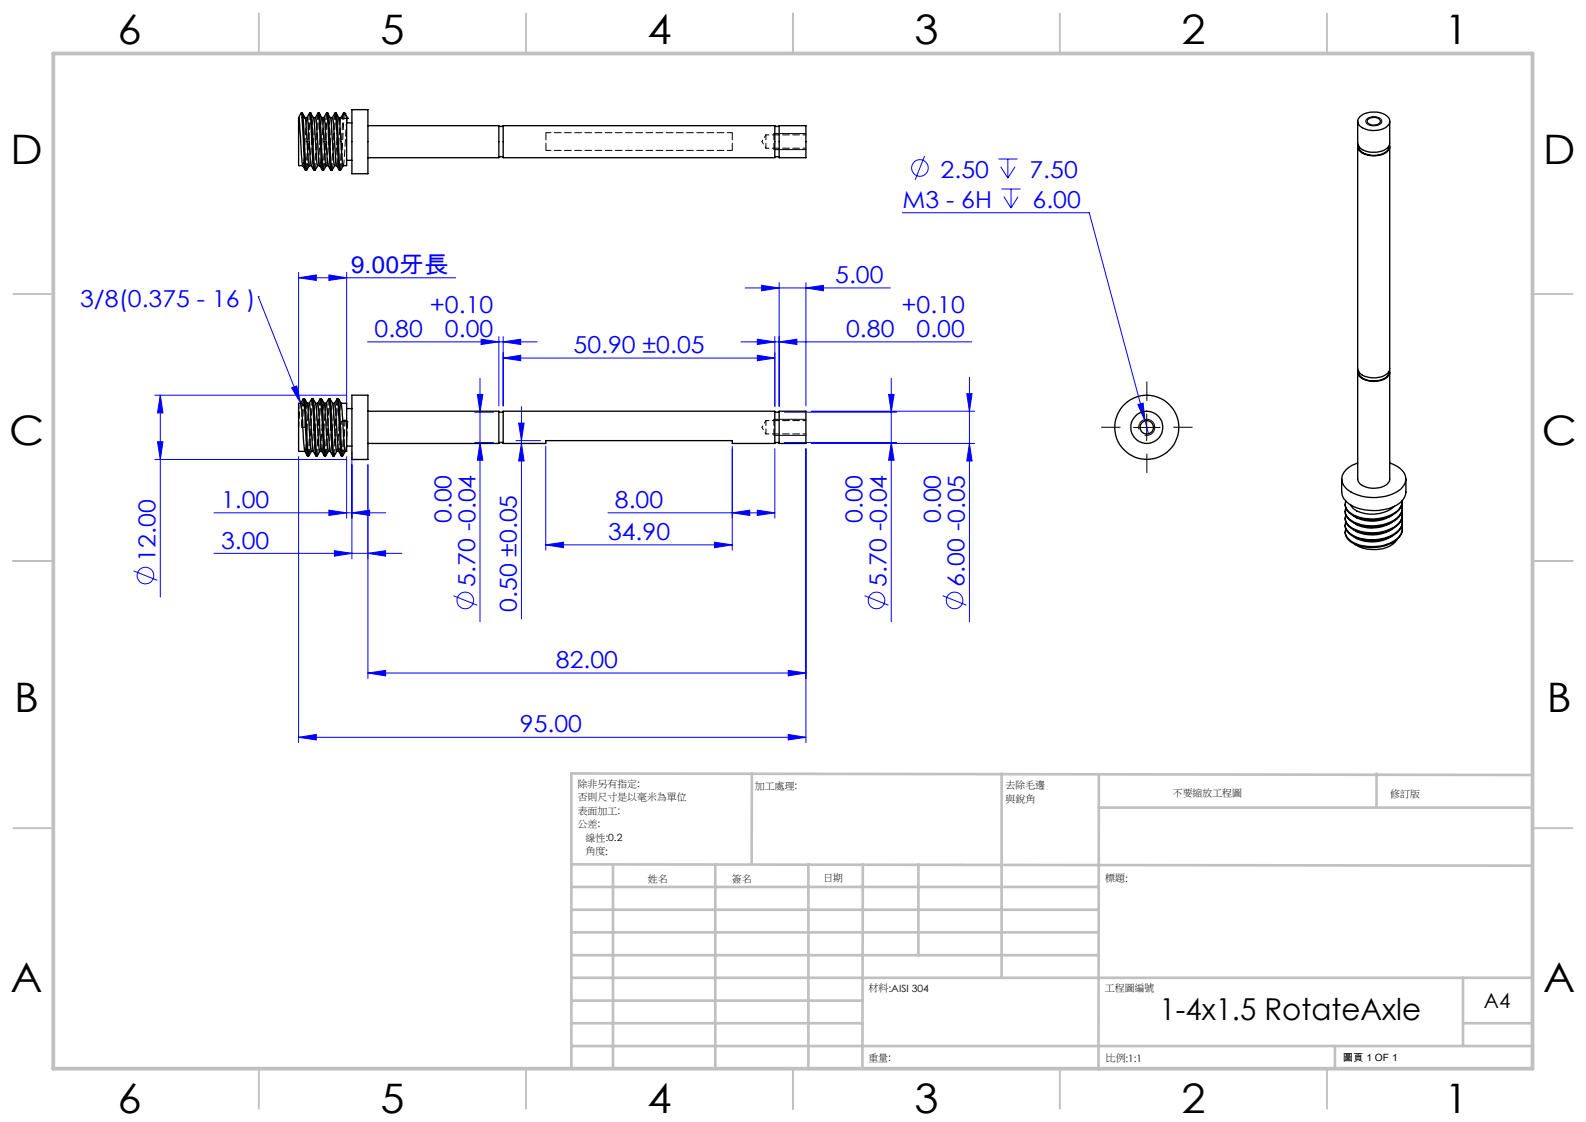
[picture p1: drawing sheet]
<svg xmlns="http://www.w3.org/2000/svg" width="297mm" height="210mm" viewBox="0 0 297 210" stroke-linecap="round" stroke-linejoin="round" font-family="sans-serif">
<g fill="none" stroke="#00f" stroke-width=".19">
<path d="M169 39.8h35l10.4 39M173.1 29.2l-1.7 4.4M187 29.8h3.5M187.4 31.2l1.3 2.1M187.5 35.4h3.6M188 36.8l1.3 2.1M188.7 29.8v3.5M189.3 35.4v3.5M190.1 31.2l-1.4 2.1M190.6 36.8l-1.3 2.1M48.4 55.5h.1M48.4 55.5l7.9 20"/>
<path d="M55.9 52l3.3-.5v1zM55.9 51v23.5M55.9 52h29.4M61.6 51.5l3.3 .5-3.3 .5zM64.9 51v24.5M139.6 53.9h27.1M142.6 53.4l3.3 .5-3.3 .5zM145.9 52.9v23.2M150.9 53.9l3.3-.5v1zM150.9 52.9v23.1M29 74h35.9M30 74l.5 3.3h-1z"/>
<path d="M30 74v37.8M54.6 72.6l1-.4 .7 3.3zM68.8 64h31.8M88.9 77.1h3.5M89.4 73.8h1l-.5 3.3zM89.9 70.8v45.6M90.1 63.5l3.3 .5-3.3 .5zM93.4 63v13M94.2 67l3.3-.5v1zM94.2 64l3.3-.5v1zM94.2 63v13M94.2 67h50.9"/>
<path d="M97.1 79.2h1l-.5 3.3zM97.6 76.1v39.7M138.7 64h43.3M141.8 66.5l3.3 .5-3.3 .5zM141.8 63.5l3.3 .5-3.3 .5zM145.1 63v13.1M145.9 64l3.3-.5v1zM146.9 77.1h21M151.9 77h30.6M166.4 73.8h1l-.5 3.3zM166.9 70.8v45.6M181 73.7h1l-.5 3.3z"/>
<path d="M181.5 70.6v45.8M213.1 75.7l1-.2 .3 3.3zM214.4 78.8l.7 2.4M29 86h35.9M29.5 82.7h1l-.5 3.3zM40.1 96h32.1M55.9 85.5v53.5M61.6 95.5l3.3 .5-3.3 .5zM64.9 85.5v11.5M65.9 96l3.3-.5v1zM65.9 84.5v20.1M68.9 87v40"/>
<path d="M88.9 82.8h3.5M89.9 82.8l.5 3.3h-1zM96.6 82.5h4.6M97.6 83l.5 3.3h-1zM102.2 83.5v19.5M113.8 96h31.3M137.1 96l3.3-.5v1zM137.1 83.5v19.5M141.8 95.5l3.3 .5-3.3 .5zM145.1 84v13M146.9 82.8h21M150.9 84v55"/>
<path d="M151.9 83h30.6M166.9 82.8l.5 3.3h-1zM181.5 83l.5 3.3h-1zM25 106.8l4.5 1.8M40.1 103.6h35.1M62.6 103.1l3.3 .5-3.3 .5zM68.9 103.6l3.3-.5v1zM84.9 111.5l4.5 1.8M102.2 102l3.3-.5v1zM102.2 102h34.9M133.8 101.5l3.3 .5-3.3 .5zM161.9 111.5l4.5 1.8"/>
<path d="M176.5 111.5l4.5 1.8M55.9 138l3.3-.5v1zM55.9 138h95M68.9 126l3.3-.5v1zM68.9 126h82M147.6 125.5l3.3 .5-3.3 .5zM147.6 137.5l3.3 .5-3.3 .5z"/>
<circle cx="172.3" cy="31.4" r="1.56"/>
<circle cx="27.2" cy="107.7" r="1.55"/>
<circle cx="87.1" cy="112.4" r="1.55"/>
<circle cx="164.1" cy="112.4" r="1.55"/>
<circle cx="178.8" cy="112.4" r="1.56"/>
</g>
<path d="M144.9 28h6M144.9 25h6M255.9 22.3a1.97 1.97 0 0 1 2.8 .2 1.04 1.04 0 0 1-1.2 1.1 1.31 1.31 0 0 1-1.7-1zM144.9 78.5h6M214.7 77.5v5M144.9 81.5h6M212.3 80h4.9M213.3 80.4a1.51 1.51 0 0 1 1.3-1.9 1.51 1.51 0 0 1 1.6 1.6 1.51 1.51 0 0 1-1.9 1.3" fill="none" stroke="#000" stroke-width=".19"/>
<g fill="none" stroke="#c0c0c0" stroke-width=".35">
<path d="M48.5 2.5v7.5M98.5 2.5v7.5M148.5 2.5v7.5M198.5 2.5v7.5M248.5 2.5v7.5M2.5 55h7.5M287 55h7.5M2.5 105h7.5M287 105h7.5M2.5 155h7.5M287 155h7.5M48.5 200v7.5"/>
<path d="M98.5 200v7.5M148.5 200v7.5M198.5 200v7.5M248.5 200v7.5"/>
</g>
<g fill="none" stroke="#c0c0c0" stroke-width=".5">
<path d="M140.8 144.8v17M187.6 144.8v38.2M205.8 144.9l-.1 55.3M205.8 151.2h81.2M257.8 144.8v6.4M287 145.1l-180-.3v55.2M107 161.8l179.9 .2M107 178.8h98.8M107 174.5h98.8M107 170.3h98.8M107 166h98.8M114.8 161.8v38.2"/>
<path d="M133.9 161.8v38.3M151.4 161.8v38.2M161.6 161.8l-.1 38.3M172 161.8v17M107 195.8h180M107 191.5h54.6M107 187.3h54.6M107 183h180M250 195.8v4.2M274 191.5h13M274 183v12.8"/>
</g>
<path d="M10 10h277v190h-277z" fill="none" stroke="#c0c0c0" stroke-width=".7"/>
<path d="M209.8 80h-3.5M214.8 75v-3.5M219.8 80h3.5M214.8 85v3.5" fill="none" stroke="#000" stroke-width=".19" stroke-dasharray="30.5 1.3 1.3 1.3"/>
<path d="M144.9 25v3M144.9 78.5v3" fill="none" stroke="#000" stroke-width=".19" stroke-dasharray="1.3 .6" stroke-dashoffset=".1"/>
<g fill="#00f">
<path d="M54.6 72.6l1-.4 .7 3.3z"/>
<path d="M150.9 53.9l3.3-.5v1zM142.6 53.4l3.3 .5-3.3 .5zM147.6 125.5l3.3 .5-3.3 .5zM68.9 126l3.3-.5v1zM147.6 137.5l3.3 .5-3.3 .5zM55.9 138l3.3-.5v1zM145.9 64l3.3-.5v1zM141.8 63.5l3.3 .5-3.3 .5zM133.8 101.5l3.3 .5-3.3 .5zM102.2 102l3.3-.5v1z"/>
<path d="M213.1 75.7l1.3 3.1-.3-3.3zM94.2 67l3.3-.5v1zM141.8 66.5l3.3 .5-3.3 .5zM137.1 96l3.3-.5v1zM141.8 95.5l3.3 .5-3.3 .5zM90.1 63.5l3.3 .5-3.3 .5zM94.2 64l3.3-.5v1zM62.6 103.1l3.3 .5-3.3 .5zM68.9 103.6l3.3-.5v1zM61.6 95.5l3.3 .5-3.3 .5zM65.9 96l3.3-.5v1zM55.9 52l3.3-.5v1zM61.6 51.5l3.3 .5-3.3 .5z"/>
<path d="M89.9 82.8l.5 3.3h-1zM89.4 73.8h1l-.5 3.3zM97.6 83l.5 3.3h-1zM97.1 79.2h1l-.5 3.3z"/>
<path d="M181 73.7h1l-.5 3.3zM181.5 83l.5 3.3h-1zM30 74l.5 3.3h-1zM29.5 82.7h1l-.5 3.3zM166.4 73.8h1l-.5 3.3zM166.9 82.8l.5 3.3h-1z"/>
</g>
<g fill="none" stroke="#000" stroke-width=".25">
<path d="M55.9 22l.2 1.3 .6 7.7M55.9 22v9h.8M56.4 21.2l.2 .6 .6 10-.5-.8M56.4 21.2h.2l.2 .9 .4 8.2 .2 1.5M56.4 21.2l-.5 .8M56.7 21.3a4.4 4.4 0 0 1 .7 2.9l.3 5.8 .2 1M57.1 22h.4M57.2 31.9h.2M57.5 22l.2 1.3 .6 7.7M57.9 31h.4M57.9 31l-.5 .8M58 21.2l-.5 .8"/>
<path d="M58.2 21.3a4.4 4.4 0 0 1 .7 2.9l.5 6.5v.3h.5M58.3 31l.5 .8-.3-3-.3-6.2-.2-1.4h.2l.1 .1 .7 10.5M58.7 22h.4M58.8 31.9h.2M59.1 22l.2 1.3 .6 7.7M59.5 31l-.5 .8M59.5 21.2l-.4 .8M59.8 21.3a4.4 4.4 0 0 1 .7 2.9l.5 6.5v.3h.5M59.9 31l.5 .8-.3-2.4-.3-6.7-.2-1.5h.2l.1 .7 .7 10h-.2M60.3 22h.4M60.7 22l.2 1.3 .6 7.7M61.1 31l-.5 .8"/>
<path d="M61.1 21.2l-.4 .8M61.4 21.3a4.4 4.4 0 0 1 .7 2.9l.4 6.5 .1 .3h.4l.5 .8M61.5 31l.4 .8-.7-10.6 .2 .1 .2 1.1 .5 9.4 .6-.8M61.9 22h.4M62 31.9h.2M62.3 22l.2 1.3 .4 7 .1 .7M62.7 21.2l-.4 .8M63 21.3a4.4 4.4 0 0 1 .7 2.9l.5 6.7 .7 .1v-8.9M63.5 22h.4M63.6 31.9h.1M63.9 22v.1M63.9 22.1h1.2"/>
<path d="M64.3 31l-.5 .8a44.3 44.3 0 0 1-.5-7.1l-.2-3-.1-.5h-.2l.2 2.3 .4 7.5 .2 .8M64.3 21.2h.3M64.4 21.3l-.1-.1-.4 .8M64.4 21.3h.2M64.4 21.3l-.5 .8M64.6 21.3l.5 .8M64.6 21.3h.1M64.9 30h1M64.9 23h1M65 22.1l-.1 .5M65.1 22.1h.1M65.9 20.5h3v12h-3z"/>
<path d="M68.9 23.5h24.5v6h-24.5M93.4 29.3h.8M93.4 23.7h.8M94.2 23.5h50.9v6h-50.9zM145.1 29.3h.8M145.1 23.7h.8M145.9 23.5h5v6h-5zM254.2 22.7v4.1a2.05 2.05 0 0 0 2.1 1.6 3.9 3.9 0 0 0 3.9-1.2v-4.5M254.2 27.4v41.6a1.99 1.99 0 0 0 2.1 1.6 3.8 3.8 0 0 0 3.9-1.1v-42.1M254.3 27.1a1.57 1.57 0 0 0 1.6 1.9 3.9 3.9 0 0 0 4.3-1.1v-.8M254.4 27.3a1.88 1.88 0 0 0 2 1.7 3.7 3.7 0 0 0 3.5-1l.2-.7M254.7 21.8a4.3 4.3 0 0 1 5.4 .3 1.35 1.35 0 0 1-.9 1.9 4.2 4.2 0 0 1-4.8-.7 1.14 1.14 0 0 1 .3-1.5z"/>
<path d="M256.2 22.4a1.6 1.6 0 0 1 2.3 .2 1.47 1.47 0 0 1-2.5 .3zM56.3 75.5l.3 1.6 .3 5.7 .2 1.6M56.8 74.6l.2 1.6 .6 9.1-.5-.8h-1.2v-9h.4M56.8 74.6l-.5 .9M56.8 74.6h.2M57 74.6a4.1 4.1 0 0 1 .7 3l.4 6.2 .2 .7h.4l.5 .8M57 74.6l.2 1.1 .3 7.2 .3 2.4h-.2M57.5 75.5h.4M57.9 75.5l.2 1.6 .4 5.7 .2 1.6M58.4 74.6l-.5 .9M58.4 74.6h.2M58.4 74.6l.8 10.7"/>
<path d="M58.6 74.6a4.1 4.1 0 0 1 .7 3l.4 6.2 .2 .7h.4l.4 .8M58.6 74.6l.8 10.7h-.2M59.1 75.5h.4M59.5 75.5l.2 1.6 .3 5.7 .3 1.6M60 74.6l-.5 .9M60 74.6h.2M60 74.6l.1 .6 .5 9.6 .2 .5M60.2 74.6l.8 10.7h-.2M60.2 74.6a4.1 4.1 0 0 1 .7 3l.6 6.9M60.7 75.5h.4M61.1 75.5l.2 1.6 .3 5.7 .2 1.6M61.6 74.6l-.5 .9"/>
<path d="M61.6 74.6h.2M61.6 74.6l.2 1.4 .3 7.2 .3 2.1M61.8 74.6l.7 10.7h-.1M61.8 74.6a4.1 4.1 0 0 1 .7 3l.5 6.9M62.3 75.5h.4M62.7 75.5l.1 .8 .6 8.1M63.1 74.6l.3 1.9 .3 6.3 .2 2.5-.5-.8h-.4M63.1 74.6l-.4 .9M63.1 74.6h.3M63.4 74.6l.7 10.7h-.1M63.4 74.6l.2 .5a10.3 10.3 0 0 1 .6 4.1l.3 4.6 .1 .6 .3 .1v-9h-1M64.9 76.5h1"/>
<path d="M65.9 74h3v12h-3zM68.9 77h24.5v6h-24.5M93.4 77.1h.8M94.2 77h50.9v6h-8v-.5h-34.9v.5h-8zM145.1 77.1h.8M145.9 77h5v6h-5zM254.2 69.7v20a1.83 1.83 0 0 0 1.7 1.5 3.8 3.8 0 0 0 4.3-1.1v-20.4M254.3 69.3a1.45 1.45 0 0 0 1.2 1.7 4.2 4.2 0 0 0 4.5-.7 1.03 1.03 0 0 0 .2-1M254.4 69.5a1.72 1.72 0 0 0 1.5 1.6 4 4 0 0 0 4-.9l.2-.7M58.3 84.5l-.5 .8M59.9 84.5l-.5 .8M61.5 84.5h.3l.5 .8"/>
<path d="M61.5 84.5l-.5 .8M63.1 84.5l-.5 .8M64.7 84.5l-.5 .8M64.9 83.5h1M93.4 82.8h.8M145.1 82.8h.8M251.2 89.7v2.4a3.7 3.7 0 0 0 2.8 2.9 9 9 0 0 0 8.4-1.1l.5-.7 .3-.7 .1-2.8M252 93.8a2.1 2.1 0 0 0 1.5 2.6 7.9 7.9 0 0 0 8.5-1.1 2.4 2.4 0 0 0 .6-1.6 3.2 3.2 0 0 1-2.4 3 8 8 0 0 1-7.5-.7 1.86 1.86 0 0 1-.8-1.6M252.9 94.4a3.4 3.4 0 0 0 2.7 1.7 6.4 6.4 0 0 0 5.5-1.4M254.2 86.7a3.9 3.9 0 0 0-2.9 2.7 3.4 3.4 0 0 0 2.7 3.2 9.1 9.1 0 0 0 8.4-1.1 2.33 2.33 0 0 0-.3-3.9l-1.9-.9M260.7 97.7a6.8 6.8 0 0 1-7.2 .2M260.7 99a6.8 6.8 0 0 1-7.2 .2"/>
<path d="M260.7 96.4a6.8 6.8 0 0 1-7.2 .2M262.5 98.3a2.63 2.63 0 0 1-1.6 3 8.1 8.1 0 0 1-8.1-.2l-.4-.3a1.67 1.67 0 0 1-.4-1.8M262.5 97a2.65 2.65 0 0 1-1.6 3 8 8 0 0 1-8.1-.1l-.3-.3a1.63 1.63 0 0 1-.5-1.9M262.5 95.7a2.76 2.76 0 0 1-1.9 3.2 8 8 0 0 1-8-.6 1.8 1.8 0 0 1-.6-1.9M262.5 94.4a2.73 2.73 0 0 1-1.8 3.2 7.9 7.9 0 0 1-8.1-.5 1.73 1.73 0 0 1-.6-2M262.6 95a2.88 2.88 0 0 1-1.9 2.7 8.3 8.3 0 0 1-7.7-.1 1.88 1.88 0 0 1-1.1-1.9M262.6 96.3a2.65 2.65 0 0 1-1.5 2.5 7.9 7.9 0 0 1-8.5-.3 1.8 1.8 0 0 1-.7-1.6M262.6 97.6a2.95 2.95 0 0 1-2.1 2.8 8.3 8.3 0 0 1-7.7-.4l-.3-.3a1.58 1.58 0 0 1-.6-1.5M262.6 98.9a2.98 2.98 0 0 1-2.2 2.9 8.1 8.1 0 0 1-7.6-.5l-.8-1-.1-.8M260.7 100.3a6.7 6.7 0 0 1-7.2 .2M261.6 101a5.2 5.2 0 0 1-5 1.8l-1.5-.3-1.5-.7"/>
<circle cx="214.7" cy="80" r="6"/>
<circle cx="214.8" cy="80" r="3"/>
<circle cx="214.8" cy="80" r="1.24"/>
</g>
<g fill="none" stroke="#000" stroke-width=".19" stroke-dasharray="1.3 .6" stroke-dashoffset="-.1">
<path d="M56.7 31l.2-1 .4-6.7 .2-1.3M58.3 31l.2-1 .4-6.7 .2-1.3M59.9 31l.2-1 .4-6.7 .2-1.3M61.5 31l.2-1 .4-6.7 .2-1.3M63.1 31l.8-9M102.2 28.1v-3.3M137.1 24.8v3.3M56.4 80l.4-5.4M57.1 84.4l.2-.9 .4-6.7 .2-1.3M58.3 84.5l.8-9M58.7 84.4l.2-.9 .4-6.7 .2-1.3M59.9 84.5l.8-9"/>
<path d="M60.3 84.4l.2-.9 .4-6.7 .2-1.3M61.5 84.5l.8-9M61.9 84.4l.2-.9 .4-6.7 .2-1.3M63.1 84.5l.8-9M64.9 82.1l.2-3.2"/>
</g>
<g fill="none" stroke="#000" stroke-width=".19" stroke-dasharray="1.3 .6">
<path d="M56.7 31h.1M57.1 22l.1 .1M57.2 31.8l.8-10.6M57.4 31.8l.8-10.7M57.5 22h.1M57.9 31h.1M58.3 31h.1M58.8 31.8l.8-10.6M59 31.8l.8-10.7M59.1 22h.1M59.5 31h.1M59.9 31h.1"/>
<path d="M60.4 31.9l.8-10.7M60.6 31.8l.8-10.7M60.7 22h.1M61.1 31h.1M61.5 31h.1M62 31.8l.8-10.6M62.2 31.8l.8-10.7M62.3 22h.1M62.7 31h.1M63.1 31h.1M63.8 31.8l.8-10.7M63.8 22h.1"/>
<path d="M63.9 22h.1M64.3 31h.1M64.9 22.1v-.1M65 22.1l.1-.1v.1M65.1 22h-.2M56.3 75.5h.1M57.5 75.5h.1M57.9 75.5h.1M59.1 75.5h.1M59.5 75.5h.1M60.7 75.5h.1M61.1 75.5h.1"/>
<path d="M62.3 75.5h.1M62.7 75.5h.1M63.9 75.5h.1M64.4 78.7l-.5 .2M64.6 78.7h-.2M64.9 78.9h.2M65.1 78.9l-.5-.2M57.1 84.5h.1M57.6 85.3l.8-10.7M57.8 85.3l.8-10.7M58.3 84.5v-.1M58.7 84.5h.1"/>
<path d="M59.2 85.3l.8-10.7M59.4 85.3l.8-10.7M59.9 84.5v-.1M60.3 84.5h.1M60.8 85.3l.8-10.6M61.5 84.5v-.1M61.9 84.5h.1M62.4 85.3l.7-10.7M62.6 85.3l.7-10.7M63.1 84.5v-.1M63.5 84.5h.1M64.7 84.5v-.1"/>
</g>
<path d="M64.3 31l.6-8.4M64 85.3l.4-6.6M64.2 85.3l.4-6.6" fill="none" stroke="#000" stroke-width=".19" stroke-dasharray="1.3 .6" stroke-dashoffset=".2"/>
<path d="M142.7 26.5l.7 1.2M143.4 27.7h7.5M143.4 25.2l-.7 1.3M150.9 25.2h-7.5M142.7 80l.7 1.2M143.4 78.7l-.7 1.3M150.9 78.7h-7.5M63.5 84.5l.4-5.6M143.4 81.2h7.5" fill="none" stroke="#000" stroke-width=".19" stroke-dasharray="1.3 .6" stroke-dashoffset=".7"/>
<path d="M102.2 24.8h34.9M102.2 28.1h34.9M143.4 25.2v2.5M55.9 80l.4-4.5M57.1 80l.4-4.5M143.4 78.7v2.5" fill="none" stroke="#000" stroke-width=".19" stroke-dasharray="1.3 .6" stroke-dashoffset=".3"/>
<path d="M57.9 31l.2-1.3 .4-6.7 .2-1 .1 .1M59.5 31l.2-1.3 .4-6.7 .2-1 .1 .1M61.1 31l.2-1.3 .4-6.7 .2-1v.1M62.7 31l.2-1.3 .4-6.7 .2-1v.1M56.6 80l.4-5.4" fill="none" stroke="#000" stroke-width=".19" stroke-dasharray="1.3 .6" stroke-dashoffset="-.2"/>
<path d="M63.6 31.8l.7-10.6M61 85.3l.8-10.7" fill="none" stroke="#000" stroke-width=".19" stroke-dasharray="1.3 .6" stroke-dashoffset=".1"/>
<path d="M64.7 84.4l.2-2.3" fill="none" stroke="#000" stroke-width=".19" stroke-dasharray="1.3 .6" stroke-dashoffset=".4"/>
<path d="M57.1 22h-1.2M57.1 80h-1.2" fill="none" stroke="#000" stroke-width=".19" stroke-dasharray="1.3 .6" stroke-dashoffset=".6"/>
<path d="M56.7 21.2l.4 .8M63.9 78.9h1" fill="none" stroke="#000" stroke-width=".19" stroke-dasharray="1.3 .6" stroke-dashoffset=".5"/>
<g font-size="7.6">
<text x="22" y="8.2">6</text>
<text x="71.3" y="8.2">5</text>
<text x="121.3" y="8.2">4</text>
<text x="171.3" y="8.2">3</text>
<text x="221.3" y="8.2">2</text>
<text x="270.5" y="8.2">1</text>
<text x="2" y="30.7">D</text>
<text x="289" y="30.7">D</text>
<text x="1.7" y="83.2">C</text>
<text x="288.7" y="83.2">C</text>
<text x="2.7" y="133.2">B</text>
<text x="289.7" y="133.2">B</text>
<text x="2" y="185.7">A</text>
<text x="289" y="185.7">A</text>
<text x="22" y="208.2">6</text>
<text x="71.3" y="208.2">5</text>
<text x="121.3" y="208.2">4</text>
<text x="171.3" y="208.2">3</text>
<text x="221.3" y="208.2">2</text>
<text x="270.5" y="208.2">1</text>
</g>
<text font-size="5.6" x="217.1" y="191">1-4x1.5 RotateAxle</text>
<g font-size="4.4" fill="#00f">
<text x="176.1" y="33.3">2.50</text>
<text x="192.8" y="33.3">7.50</text>
<text x="169" y="38.9">M3 - 6H</text>
<text x="193.4" y="38.9">6.00</text>
<text x="65.7" y="51.1">9.00牙長</text>
<text x="156.4" y="53">5.00</text>
<text x="15" y="57.4">3/8(0.375 - 16 )</text>
<text x="80.5" y="58.6">+0.10</text>
<text x="168.8" y="58.6">+0.10</text>
<text x="70.2" y="63">0.80</text>
<text x="83.3" y="63.1">0.00</text>
<text x="158.5" y="63">0.80</text>
<text x="171.6" y="63.1">0.00</text>
<text x="107.4" y="66.1">50.90 ±0.05</text>
<text x="41.4" y="95.1">1.00</text>
<text x="115.2" y="95.1">8.00</text>
<text x="84.5" y="97.9" transform="rotate(-90 84.5 97.9)">0.00</text>
<text x="113.9" y="101.1">34.90</text>
<text x="161.5" y="97.9" transform="rotate(-90 161.5 97.9)">0.00</text>
<text x="176.2" y="97.9" transform="rotate(-90 176.2 97.9)">0.00</text>
<text x="29.1" y="105.1" transform="rotate(-90 29.1 105.1)">12.00</text>
<text x="41.4" y="102.7">3.00</text>
<text x="89" y="109.8" transform="rotate(-90 89 109.8)">5.70 -0.04</text>
<text x="166" y="109.8" transform="rotate(-90 166 109.8)">5.70 -0.04</text>
<text x="180.6" y="109.8" transform="rotate(-90 180.6 109.8)">6.00 -0.05</text>
<text x="96.8" y="114.5" transform="rotate(-90 96.8 114.5)">0.50 ±0.05</text>
<text x="104.1" y="125.1">82.00</text>
<text x="97.4" y="137.1">95.00</text>
</g>
<text font-size="3.9" x="277.9" y="188.6">A4</text>
<g font-size="1.9">
<text x="108.2" y="147.2">除非另有指定:</text>
<text x="108.2" y="149.8">否則尺寸是以毫米為單位</text>
<text x="141.4" y="147.6">加工處理:</text>
<text x="188.3" y="147.6">去除毛邊</text>
<text x="219.6" y="149">不要縮放工程圖</text>
<text x="260.3" y="149.2">修訂版</text>
<text x="108.2" y="152.3">表面加工:</text>
<text x="108.2" y="154.8">公差:</text>
<text x="188.3" y="150.1">與銳角</text>
<text x="109.6" y="159.9">角度:</text>
<text x="109.6" y="157.4">線性:0.2</text>
<text x="121.3" y="165.1">姓名</text>
<text x="137" y="165">簽名</text>
<text x="154.2" y="165">日期</text>
<text x="207" y="165">標題:</text>
<text x="162.6" y="185.6">材料:AISI 304</text>
<text x="206.9" y="185.6">工程圖編號</text>
<text x="162.6" y="198.6">重量:</text>
<text x="207.1" y="198.7">比例:1:1</text>
<text x="251.5" y="198.7">圖頁 1 OF 1</text>
</g>
</svg>
